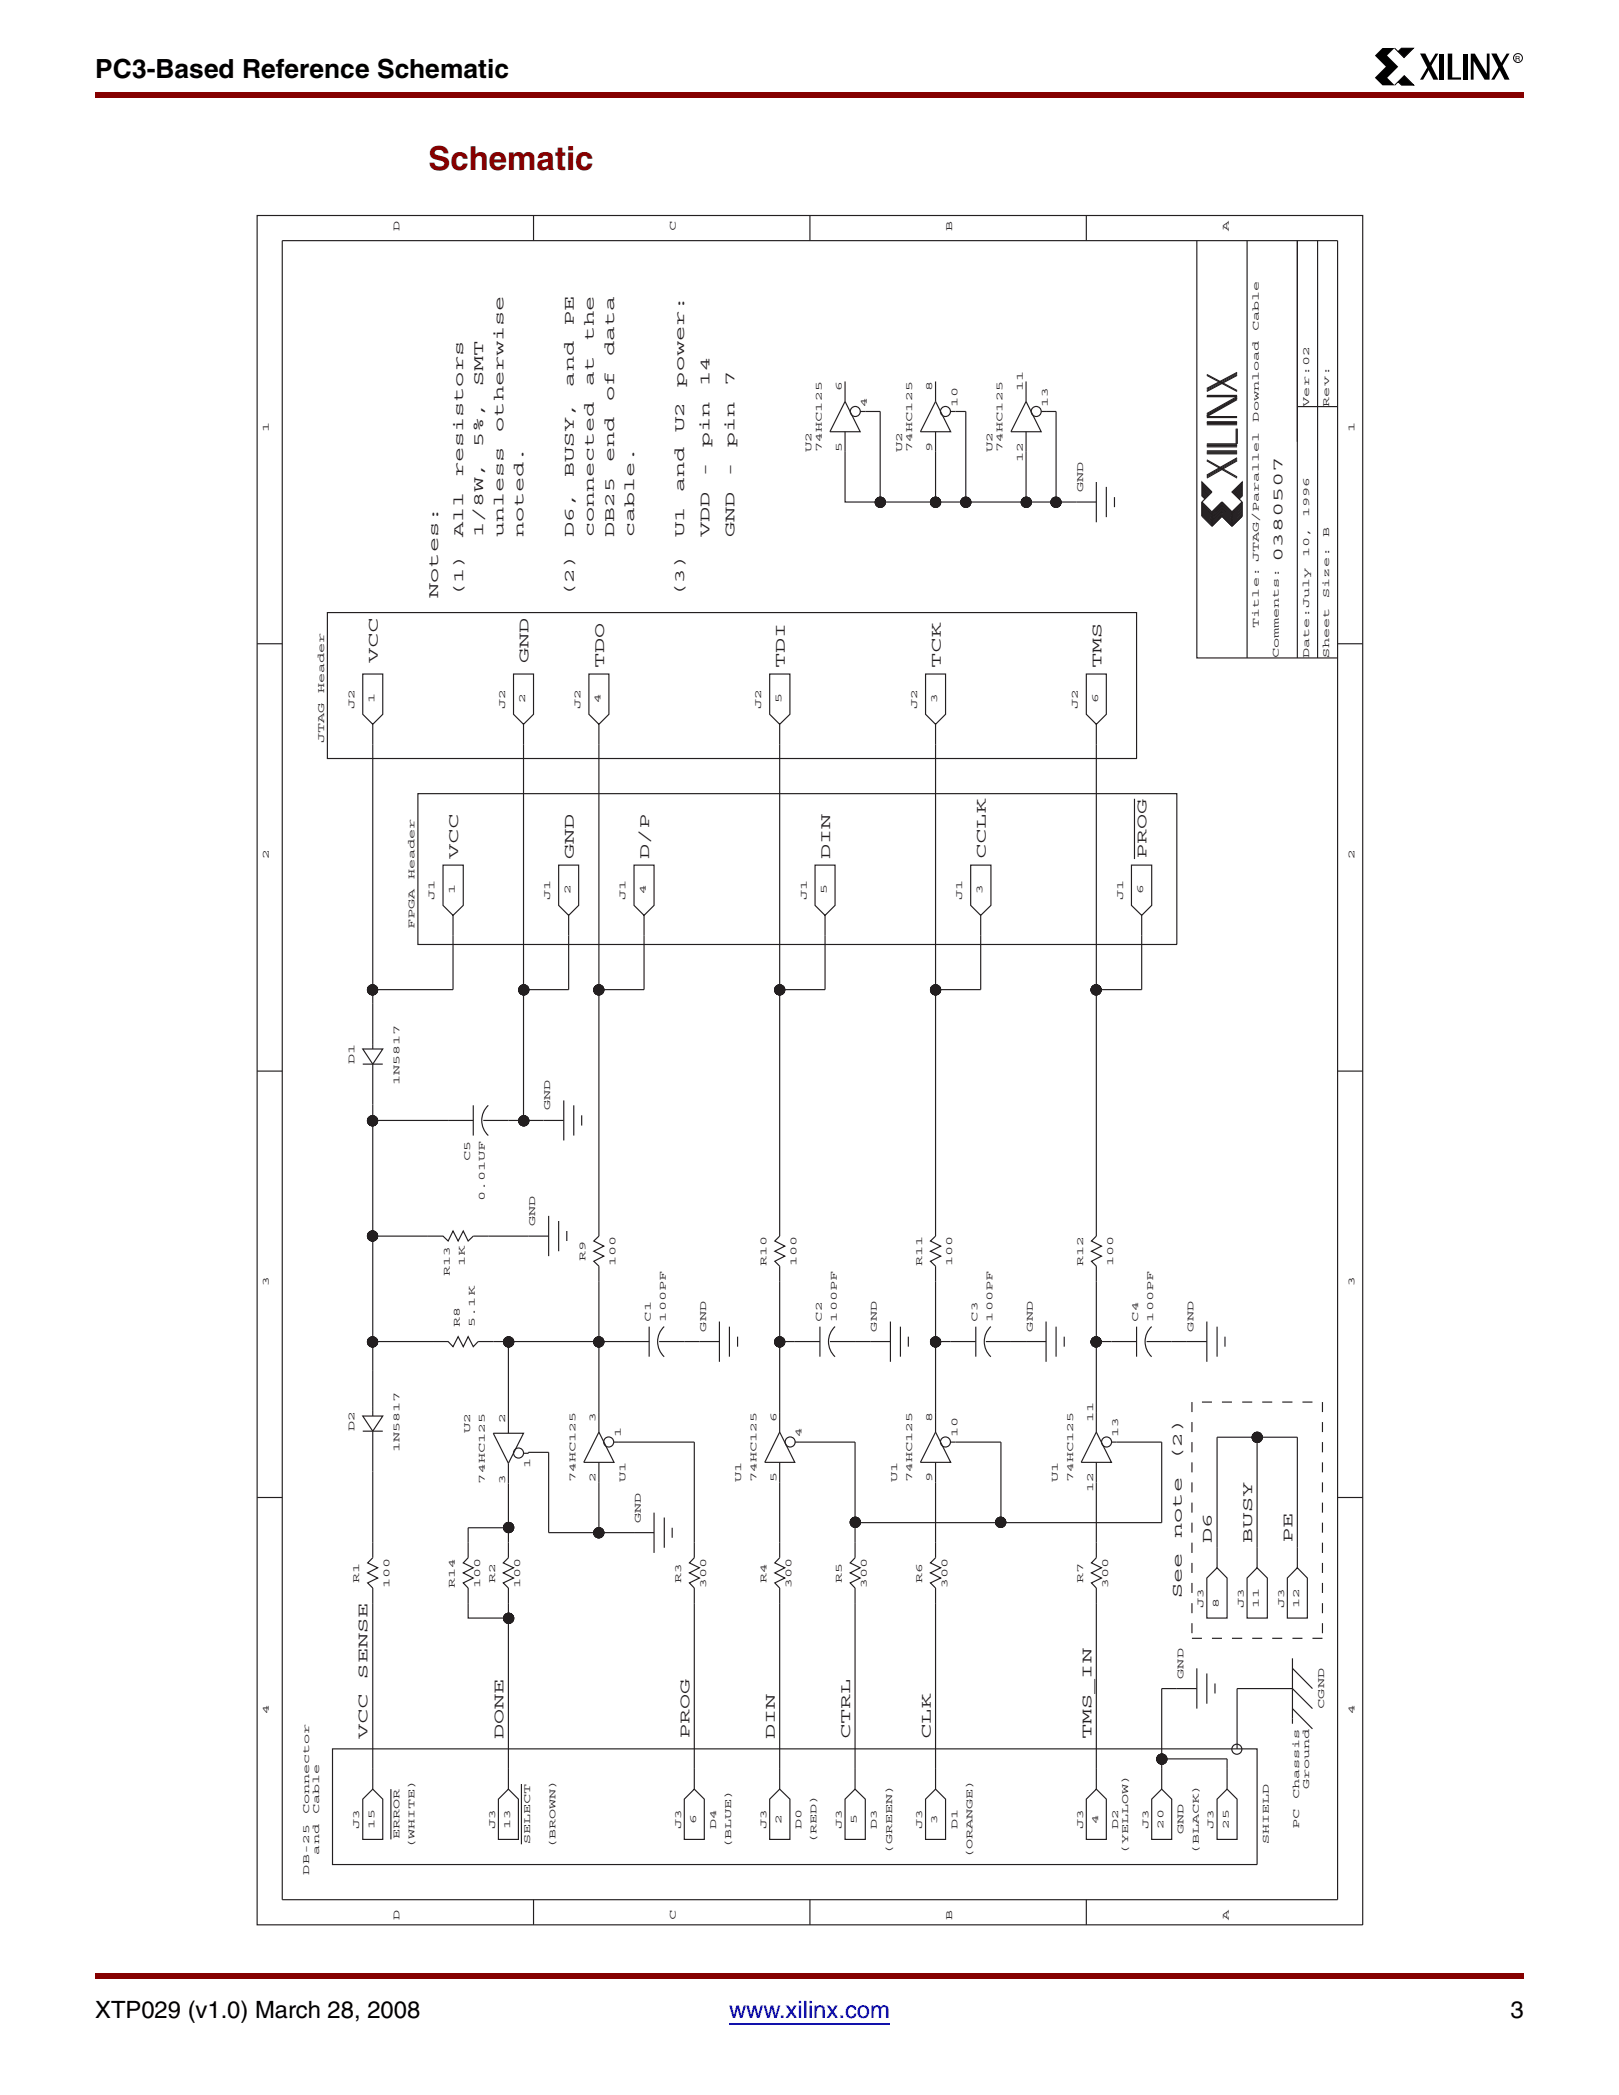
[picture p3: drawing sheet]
<svg xmlns="http://www.w3.org/2000/svg" width="216mm" height="279mm" viewBox="0 0 216 279" stroke-linecap="round" stroke-linejoin="round" font-family="sans-serif">
<g fill="#850000">
<path d="M12.7 12.4h190.5v.7h-190.5z"/>
<path d="M12.7 263.2h190.5v.7h-190.5z"/>
</g>
<path d="M12.7 267.1h190.5v9.8h-190.5z" fill="#fff"/>
<path d="M97.2 269.9h21.5" fill="none" stroke="#00f" stroke-width=".17"/>
<path d="M183.1 6.4h20.1v5.2h-20.1z" fill="#fff"/>
<path d="M183.3 7.4l1.1-1h1.6l-1 1 1.5 1.5-1.5 1.5 1 1h-1.6l-1.1-1 1.5-1.5zM189.4 7.1h.7l1.7 3.5h-.7zM191.4 7.1h.4l-2 3.5h-.4zM192 7.2h.6v3.4h-.6zM193.1 7.1h.6v3.2h1.1v.3h-1.7zM195.1 7.2h.6v3.4h-.6zM196.1 7.2h.6l1.6 2.6v-2.7h.3v3.5h-.6l-1.5-2.5v2.5h-.4zM198.9 7.1h.7l1.7 3.5h-.7zM200.9 7.1h.4l-2 3.5h-.4z" fill="#000"/>
<path d="M186 6.4l.4 .5 .5-.5h1.6l-1.3 1.3zM186.4 10.9l-.4 .5 1.3-1.3 1.2 1.3h-1.6z" fill="#000" stroke="#000" stroke-width=".13"/>
<circle cx="202.4" cy="7.7" r=".59" fill="none" stroke="#000" stroke-width=".13"/>
<path d="M34.2 28.6h147.7v228.2h-147.7z" fill="#fff"/>
<g fill="none" stroke="#231f20" stroke-width=".16">
<path d="M34.3 28.7h147.4v228h-147.4zM115.4 54.9h2v12.1M127.4 54.9h1.4v12.1M139.5 54.9h1.3v12.1M112.7 60.2v6.8h4.7M117.4 67h7.4M124.8 60.2v6.8h4M128.8 67h8M136.8 60.2v6.8h4M140.8 67h2.7M48.4 188.9h2.6l-1.3 2zM48.4 190.9h2.6"/>
<path d="M49.7 182.8v6.1M49.7 190.9v14.8"/>
<circle cx="136.9" cy="67" r=".67"/>
</g>
<circle cx="136.9" cy="67" r=".67" fill="#231f20"/>
<g fill="none" stroke="#231f20" stroke-width=".16">
<circle cx="124.8" cy="67" r=".67"/>
<circle cx="136.9" cy="67" r=".67"/>
</g>
<circle cx="124.8" cy="67" r=".67" fill="#231f20"/>
<g fill="none" stroke="#231f20" stroke-width=".16">
<circle cx="117.4" cy="67" r=".67"/>
<circle cx="124.8" cy="67" r=".67"/>
</g>
<circle cx="117.4" cy="67" r=".67" fill="#231f20"/>
<g fill="none" stroke="#231f20" stroke-width=".16">
<circle cx="117.4" cy="67" r=".67"/>
<circle cx="128.8" cy="67" r=".67"/>
</g>
<circle cx="128.8" cy="67" r=".67" fill="#231f20"/>
<g fill="none" stroke="#231f20" stroke-width=".16">
<circle cx="128.8" cy="67" r=".67"/>
<circle cx="140.8" cy="67" r=".67"/>
</g>
<circle cx="140.8" cy="67" r=".67" fill="#231f20"/>
<g fill="none" stroke="#231f20" stroke-width=".16">
<path d="M124.8 50.9v2.6M124.8 53.5l2 4.1h-4.1zM124.8 57.6v2.6M126.8 54.9h.6M136.8 50.9v2.6M136.8 53.5l2 4.1h-4zM136.8 57.6v2.6M138.8 54.9h.7M69.8 99.3v32.7M69.8 132v17.4h2.7M75.8 124.8v7.2h-6M67.8 149.4h2"/>
<circle cx="126.1" cy="54.9" r=".67"/>
<circle cx="138.2" cy="54.9" r=".67"/>
<circle cx="140.8" cy="67" r=".67"/>
<circle cx="69.8" cy="132" r=".67"/>
</g>
<circle cx="69.8" cy="132" r=".67" fill="#231f20"/>
<g fill="none" stroke="#231f20" stroke-width=".16">
<circle cx="69.8" cy="132" r=".67"/>
<circle cx="69.8" cy="149.5" r=".67"/>
</g>
<circle cx="69.8" cy="149.5" r=".67" fill="#231f20"/>
<g fill="none" stroke="#231f20" stroke-width=".16">
<path d="M79.9 99.3v63.5M85.9 124.8v7.2h-6"/>
<circle cx="79.9" cy="132" r=".67"/>
<circle cx="69.8" cy="149.5" r=".67"/>
</g>
<circle cx="79.9" cy="132" r=".67" fill="#231f20"/>
<g fill="none" stroke="#231f20" stroke-width=".16">
<path d="M104 99.3v63.5M110 124.8v7.2h-6"/>
<circle cx="79.9" cy="132" r=".67"/>
<circle cx="104" cy="132" r=".67"/>
</g>
<circle cx="104" cy="132" r=".67" fill="#231f20"/>
<g fill="none" stroke="#231f20" stroke-width=".16">
<path d="M124.8 99.3v63.5M130.8 124.8v7.2h-6"/>
<circle cx="104" cy="132" r=".67"/>
<circle cx="124.8" cy="132" r=".67"/>
</g>
<circle cx="124.8" cy="132" r=".67" fill="#231f20"/>
<g fill="none" stroke="#231f20" stroke-width=".16">
<path d="M146.2 99.3v63.5M152.2 124.8v7.2h-6"/>
<circle cx="124.8" cy="132" r=".67"/>
<circle cx="146.2" cy="132" r=".67"/>
</g>
<circle cx="146.2" cy="132" r=".67" fill="#231f20"/>
<g fill="none" stroke="#231f20" stroke-width=".16">
<path d="M67.8 197.9v5.8M62.4 205.7v-2h5.4v2"/>
<circle cx="146.2" cy="132" r=".67"/>
<circle cx="67.8" cy="203.7" r=".67"/>
</g>
<circle cx="67.8" cy="203.7" r=".67" fill="#231f20"/>
<g fill="none" stroke="#231f20" stroke-width=".16">
<path d="M65.8 178.9h2M67.8 178.9h15.4M67.8 178.9v9.5M79.9 170.9v17.4"/>
<circle cx="67.8" cy="179" r=".67"/>
<circle cx="67.8" cy="203.7" r=".67"/>
</g>
<circle cx="67.8" cy="179" r=".67" fill="#231f20"/>
<g fill="none" stroke="#231f20" stroke-width=".16">
<circle cx="67.8" cy="179" r=".67"/>
<circle cx="79.9" cy="179" r=".67"/>
</g>
<circle cx="79.9" cy="179" r=".67" fill="#231f20"/>
<g fill="none" stroke="#231f20" stroke-width=".16">
<path d="M154.9 234.6h8.7v1.3M156.9 225.2h-2v10.7M165 225.2v8"/>
<circle cx="79.9" cy="179" r=".67"/>
<circle cx="154.9" cy="234.6" r=".67"/>
<circle cx="164.9" cy="233.3" r=".67"/>
</g>
<circle cx="154.9" cy="234.6" r=".67" fill="#231f20"/>
<g fill="none" stroke="#231f20" stroke-width=".16">
<path d="M151.3 106.5v8.1M75.8 122.1l-1.3-1.4v-5.3h2.7v5.3l-1.4 1.4v2.7M152.2 122.1l-1.3-1.4v-5.3h2.7v5.3l-1.4 1.4v2.7M104 170.9v8h2M104 178.9v9.4M82.5 192.3h10.1v13.4M159 187v1.3M159 189.7v1.3M159 192.3v1.4M159 195v1.4M159 197.7v1.3M160.3 187h1.3"/>
<path d="M163 187h1.3M165.7 187h1.3M168.3 187h1.4M173.7 187h1.3M176.4 187v1.3M176.4 189.7v1.3M176.4 192.3v1.4M176.4 195v1.4M176.4 197.7v1.3M124.8 213.8v22.1M159 218.5h1.3M159 200.4v1.3"/>
<path d="M159 203.1v1.3M159 205.7v1.4M159 208.4v1.4M159 211.1v1.3M159 213.8v1.3M159 216.5v1.3M164.3 218.5h1.4M167 218.5h1.3M169.7 218.5h1.3M172.4 218.5h1.3M175 218.5h1.4M176.4 200.4v1.3"/>
<path d="M176.4 203.1v1.3M176.4 205.7v1.4M176.4 208.4v1.4M176.4 211.1v1.3M176.4 213.8v1.3M176.4 216.5v1.3M67.8 235.9v2.7l1.3 1.3v5.4h-2.6v-5.4l1.3-1.3"/>
<circle cx="104" cy="179" r=".67"/>
<circle cx="154.9" cy="234.6" r=".67"/>
</g>
<circle cx="104" cy="179" r=".67" fill="#231f20"/>
<g fill="none" stroke="#231f20" stroke-width=".16">
<path d="M91.3 178.9h2M114 178.9h2M124.8 170.9v17.4M124.8 178.9h2M134.8 178.9h2"/>
<circle cx="104" cy="179" r=".67"/>
<circle cx="124.8" cy="179" r=".67"/>
</g>
<circle cx="124.8" cy="179" r=".67" fill="#231f20"/>
<g fill="none" stroke="#231f20" stroke-width=".16">
<path d="M146.2 178.9h2M146.2 170.9v17.4M156.3 178.9h2"/>
<circle cx="124.8" cy="179" r=".67"/>
<circle cx="146.2" cy="179" r=".67"/>
</g>
<circle cx="146.2" cy="179" r=".67" fill="#231f20"/>
<g fill="none" stroke="#231f20" stroke-width=".16">
<path d="M49.7 96.6l-1.3-1.3v-5.4h2.6v5.4l-1.3 1.3v2.7M69.8 96.6l-1.3-1.3v-5.4h2.6v5.4l-1.3 1.3v2.7M79.9 96.6l-1.4-1.3v-5.4h2.7v5.4l-1.3 1.3v2.7M104 96.6l-1.4-1.3v-5.4h2.7v5.4l-1.3 1.3v2.7M124.8 96.6l-1.4-1.3v-5.4h2.7v5.4l-1.3 1.3v2.7M146.2 96.6l-1.3-1.3v-5.4h2.6v5.4l-1.3 1.3v2.7M85.9 122.1l-1.3-1.4v-5.3h2.6v5.3l-1.3 1.4v2.7M110 122.1l-1.3-1.4v-5.3h2.7v5.3l-1.4 1.4v2.7M130.8 122.1l-1.4-1.4v-5.3h2.7v5.3l-1.3 1.4v2.7M59.8 149.4h3.3M63.1 147.4v4M64.4 149.4h3.4"/>
<path d="M65.1 147.4a2.75 2.75 0 0 0 0 4M72.5 149.4h2.7M75.2 146.8v5.3M76.5 147.4v4M77.6 148.7v1.4M57.7 178.9h2.1l.6 .7 .7-1.3 .7 1.3 .6-1.3 .7 1.3 .7-.7h2M73.2 162.2v5.3M73.2 164.9h-10.1l-.7 .6-.6-1.3-.7 1.3-.7-1.3-.6 1.3-.7-.6h-2M74.5 162.8v4.1M75.6 164.2v1.3M79.9 162.8v2.1l-.7 .6 1.3 .7-1.3 .7 1.3 .6-1.3 .7 .7 .7v2M83.2 178.9h3.4"/>
<path d="M86.6 176.9v4M87.9 178.9h3.4M88.6 176.9a2.75 2.75 0 0 0 0 4M93.3 178.9h2.6M95.9 176.2v5.4M97.3 176.9v4M98.4 178.3v1.3M104 162.8v2.1l-.7 .6 1.4 .7-1.4 .7 1.4 .6-1.4 .7 .7 .7v2M106 178.9h3.3M109.3 176.9v4M110.7 178.9h3.3M111.4 176.9a2.75 2.75 0 0 0 0 4"/>
<path d="M116 178.9h2.7M118.7 176.2v5.4M120.1 176.9v4M121.1 178.3v1.3M124.8 162.8v2.1l-.7 .6 1.3 .7-1.3 .7 1.3 .6-1.3 .7 .7 .7v2M126.8 178.9h3.3M130.1 176.9v4M131.5 178.9h3.3M132.1 176.9a2.75 2.75 0 0 0 0 4M136.8 178.9h2.7M139.5 176.2v5.4M140.8 176.9v4"/>
<path d="M141.9 178.3v1.3M146.2 162.8v2.1l-.7 .6 1.4 .7-1.4 .7 1.4 .6-1.4 .7 .7 .7v2M148.2 178.9h3.4M151.6 176.9v4M152.9 178.9h3.4M153.6 176.9a2.75 2.75 0 0 0 0 4M158.3 178.9h2.6M160.9 176.2v5.4M162.3 176.9v4M163.4 178.3v1.3M104 188.3v2.7M104 195v12.8l-.7 .6 1.4 .7-1.4 .7 1.4 .7-1.4 .6 .7 .7v2"/>
<path d="M104 191l2 4h-4zM106 192.3h.7M124.8 188.3v2.7M124.8 191l2 4h-4.1zM124.8 195v12.8l-.7 .6 1.3 .7-1.3 .7 1.3 .7-1.3 .6 .7 .7v2M126.8 192.3h.6M146.2 188.3v2.7M146.2 191l2 4h-4zM146.2 195v10.7M148.2 192.3h.7M167.6 191.7v17.4l1.4 1.4v5.3h-2.7v-5.3l1.3-1.4M171 187h1.4"/>
<path d="M49.7 205.7v2.1l-.7 .6 1.4 .7-1.4 .7 1.4 .7-1.4 .6 .7 .7v2M92.6 205.7v2.1l-.7 .6 1.4 .7-1.4 .7 1.4 .7-1.4 .6 .7 .7v2M161.6 218.5h1.4M162.3 209.1l-1.4 1.4v5.3h2.7v-5.3l-1.3-1.4v-17.4h10.7v17.4l1.3 1.4v5.3h-2.6v-5.3l1.3-1.4M49.7 235.9v2.7l1.3 1.3v5.4h-2.6v-5.4l1.3-1.3M92.6 235.9v2.7l1.3 1.3v5.4h-2.6v-5.4l1.3-1.3M104 235.9v2.7l1.3 1.3v5.4h-2.7v-5.4l1.4-1.3M114 235.9v2.7l1.4 1.3v5.4h-2.7v-5.4l1.3-1.3M124.8 235.9v2.7l1.3 1.3v5.4h-2.7v-5.4l1.4-1.3M146.2 235.9v2.7l1.3 1.3v5.4h-2.6v-5.4l1.3-1.3M154.9 235.9v2.7l1.4 1.3v5.4h-2.7v-5.4l1.3-1.3M156.9 225.2h2.7"/>
<path d="M159.6 222.5v5.4M160.9 223.2v4M162 224.5v1.4M163.6 235.9v2.7l1.4 1.3v5.4h-2.7v-5.4l1.3-1.3"/>
<circle cx="146.2" cy="179" r=".67"/>
<circle cx="105.4" cy="192.3" r=".67"/>
<circle cx="126.1" cy="192.3" r=".67"/>
<circle cx="147.6" cy="192.3" r=".67"/>
<circle cx="167.7" cy="191.7" r=".67"/>
</g>
<circle cx="167.7" cy="191.7" r=".67" fill="#231f20"/>
<g fill="none" stroke="#231f20" stroke-width=".16">
<path d="M106.7 192.3h7.3v13.4M127.4 192.3h6.1v10.8M148.9 192.3h6v10.8h-40.9M146.2 205.7v2.1l-.7 .6 1.4 .7-1.4 .7 1.4 .7-1.4 .6 .7 .7v2"/>
<circle cx="167.7" cy="191.7" r=".67"/>
<circle cx="133.4" cy="203" r=".67"/>
</g>
<circle cx="133.4" cy="203" r=".67" fill="#231f20"/>
<g fill="none" stroke="#231f20" stroke-width=".16">
<circle cx="114.1" cy="203" r=".67"/>
<circle cx="133.4" cy="203" r=".67"/>
</g>
<circle cx="114.1" cy="203" r=".67" fill="#231f20"/>
<g fill="none" stroke="#231f20" stroke-width=".16">
<path d="M70.5 193.8v-.1h2.7v10.7h14M79.9 188.3v2.7M79.9 195v9.4M79.9 191l2 4h-4.1zM81.9 192.3h.6M87.2 201.7v5.4M88.6 202.4v4M89.6 203.7v1.4M114 205.7v2.1l-.6 .6 1.3 .7-1.3 .7 1.3 .7-1.3 .6 .6 .7v2"/>
<circle cx="81.2" cy="192.3" r=".67"/>
<circle cx="79.9" cy="204.4" r=".67"/>
<circle cx="114.1" cy="203" r=".67"/>
</g>
<circle cx="79.9" cy="204.4" r=".67" fill="#231f20"/>
<g fill="none" stroke="#231f20" stroke-width=".16">
<path d="M65.8 191.1h4l-2 4.1zM67.8 195.2v2.7M67.8 188.4v2.7M69.8 193.8h.7M49.7 213.8v22.1M62.4 205.7v2.1l-.6 .6 1.3 .7-1.3 .7 1.3 .7-1.3 .6 .6 .7v4h5.4M67.8 205.7v2.1l-.7 .6 1.4 .7-1.4 .7 1.4 .7-1.4 .6 .7 .7v24.1M52.1 238.6v6.7"/>
<circle cx="69.1" cy="193.8" r=".67"/>
<circle cx="67.8" cy="215.8" r=".67"/>
<circle cx="79.9" cy="204.4" r=".67"/>
</g>
<circle cx="67.8" cy="215.8" r=".67" fill="#231f20"/>
<g fill="none" stroke="#231f20" stroke-width=".16">
<path d="M112.7 50.9v2.6M112.7 53.5l2 4.1h-4zM112.7 57.6v2.6M114.7 54.9h.7M143.5 67h2.7M146.2 64.3v5.4M147.5 64.9v4.1M148.6 66.3v1.3M48.4 139.9h2.6l-1.3 2zM49.7 133.9v6M48.4 141.9h2.6M49.7 141.9v23"/>
<path d="M49.7 149.4h10.1M49.7 164.9v14h8M49.7 178.9v3.9M49.7 164.9h7.4M92.6 213.8v22.1M104 213.8v22.1M114 213.8v22.1M146.2 213.8v22.1M44.3 233.2h123.3v15.5h-123.3zM69.5 237.9v8.1M165 225.2h7.4l2.6 2.7M172.4 221.2v8.7"/>
<path d="M172.4 227.9l2.6 2.7M172.4 222.5l2.6 2.7"/>
<circle cx="114.1" cy="54.9" r=".67"/>
<circle cx="49.7" cy="149.5" r=".67"/>
<circle cx="67.8" cy="215.8" r=".67"/>
</g>
<circle cx="49.7" cy="149.5" r=".67" fill="#231f20"/>
<g fill="none" stroke="#231f20" stroke-width=".16">
<circle cx="49.7" cy="149.5" r=".67"/>
<circle cx="49.7" cy="164.8" r=".67"/>
</g>
<circle cx="49.7" cy="164.8" r=".67" fill="#231f20"/>
<g fill="none" stroke="#231f20" stroke-width=".16">
<circle cx="49.7" cy="179" r=".67"/>
<circle cx="49.7" cy="164.8" r=".67"/>
</g>
<circle cx="49.7" cy="179" r=".67" fill="#231f20"/>
<g fill="none" stroke="#231f20" stroke-width=".16">
<path d="M37.6 32.1h140.8v221.3h-140.8zM71.1 28.7v3.4M108 28.7v3.4M144.9 28.7v3.4M159.6 32.1v55.6h18.8M166.3 32.1v55.6M173 32.1v55.6M175.7 32.1v55.6M160.9 56.6h4.1M160.9 56.5h4.1M160.9 52.9h4.1l-4.1 2.3M160.9 56.4h4.1"/>
<path d="M160.9 56.2h4.1M160.9 55.7h4.1M160.9 52.7h4.1M160.9 59.6h4.1M160.9 59.4h4.1M160.9 59.3h4.1M160.9 50.1l4.1 2.1M160.9 49.9l4.1 2.2M164.8 57.2v2M165 49.9l-4.1 2.2M165 53l-4.1 2.3M165 53.1l-4.1 2.3"/>
<path d="M165 53.3l-4.1 2.3h4.1M165 50.1l-4.1 2.1M165 57.2v2h-4.1M165 49.7l-4.1 2.1M165 49.8l-4.1 2.1M173 54.2h5.4M160.3 66l.4 .4M160.3 65.9l.5 .5M160.3 68.6l1.3 1.3 1.4-1.3 1.3 1.3 1.4-1.3M160.3 65.7l.5 .6M160.3 65.6l.6 .7M160.3 65.5l.6 .6"/>
<path d="M160.3 65.3l.8 .8M160.3 65.2l.8 .8M160.3 68.7l1.3 1.4 1.4-1.4 1.3 1.4 1.4-1.4M160.3 67.9l1.3 1.3 1.4-1.3 1.3 1.3 1.4-1.3M160.3 64.7l1 1M160.3 65.1l.9 .9M160.3 64.9l.9 1M160.3 64.8l1 1.1M160.3 64.5l1.2 1.2M160.3 64.4l1.2 1.2M160.3 68.8l1.3 1.4M160.3 68l1.3 1.4 1.4-1.4 1.3 1.4 1.4-1.4"/>
<path d="M160.7 66.5l-.4-.4v-1.8l1.3 1.3-1.3 1.4v1.8M160.9 60.1h4.1M160.9 60.4h4.1M160.9 60.2h4.1M160.9 60.5h4.1M160.9 61.5l4.1 2.3M160.9 61.3l4.1 2.3M161.6 68.3l-1.3-1.3v1.8M161.6 68.3v1.9M164.3 70.2l-1.3-1.4-1.4 1.4M164.3 68.3l-1.3-1.3-1.4 1.3M164.3 68.3v1.9"/>
<path d="M165 61.5l-4.1 2.3M165 61.3l-4.1 2.3M165 61.1l-4.1 2.3M165 61.2l-4.1 2.3M165.2 66.5l.5-.4v-1.8l-1.4 1.3 1.4 1.4M165.7 64.9l-1 1M165.7 65.7l-.6 .6M165.7 66l-.5 .4M165.7 64.7l-1.1 1M165.7 64.5l-1.3 1.2M165.7 64.8l-1.1 1.1M165.7 65.1l-1 .9"/>
<path d="M165.7 65.3l-.9 .8M165.7 65.6l-.7 .7M165.7 65.9l-.6 .5M165.7 65.5l-.7 .6M165.7 64.4l-1.3 1.2M165.7 65.2l-.9 .8M165.7 67v1.8l-1.4 1.4M165.7 67.1l-1.4 1.3-1.3-1.3-1.4 1.3-1.3-1.3M165.7 67.2l-1.4 1.4-1.3-1.4-1.4 1.4-1.3-1.4M165.7 67.6l-1.4 1.4-1.3-1.4-1.4 1.4-1.3-1.4M165.7 68.4l-1.4 1.4-1.3-1.4-1.4 1.4-1.3-1.4M165.7 68.2l-1.4 1.3-1.3-1.3-1.4 1.3-1.3-1.3"/>
<path d="M165.7 68.3l-1.4 1.4-1.3-1.4-1.4 1.4-1.3-1.4M165.7 67.5l-1.4 1.3-1.3-1.3-1.4 1.3-1.3-1.3M165.7 67.4l-1.4 1.3-1.3-1.3-1.4 1.3-1.3-1.3M165.7 67.8l-1.4 1.3-1.3-1.3-1.4 1.3-1.3-1.3M165.7 67l-1.4 1.3M34.3 85.9h3.3M43.7 81.7h107.9v19.5h-107.9zM49.7 99.3v34.6M178.4 85.9h3.3M60.4 124.8v7.2h-10.7M34.3 142.8h3.3M178.4 142.8h3.3"/>
<path d="M34.3 199.7h3.3M178.4 199.7h3.3M71.1 253.4v3.3M108 253.4v3.3M144.9 253.4v3.3"/>
<circle cx="49.7" cy="132" r=".67"/>
<circle cx="49.7" cy="179" r=".67"/>
</g>
<circle cx="49.7" cy="132" r=".67" fill="#231f20"/>
<g fill="none" stroke="#231f20" stroke-width=".16">
<path d="M55.7 105.8h101.2v20.2h-101.2zM60.4 122.1l-1.3-1.4v-5.3h2.7v5.3l-1.4 1.4v2.7"/>
<circle cx="49.7" cy="132" r=".67"/>
</g>
<text font-size="4.4" fill="#850000" x="57.1" y="22.7">Schematic</text>
<text font-size="3.5" x="12.7" y="10.5">PC3-Based Reference Schematic</text>
<g font-size="3.2">
<text x="12.7" y="269.2">XTP029 (v1.0) March 28, 2008</text>
<text x="201.4" y="269.2">3</text>
</g>
<text font-size="3.2" fill="#00f" x="97.2" y="269.2">www.xilinx.com</text>
<g font-size="2" fill="#231f20">
<text x="76.5" y="43.5" transform="rotate(-90 76.5 43.5)">PE</text>
<text x="79.2" y="45.5" transform="rotate(-90 79.2 45.5)">the</text>
<text x="81.9" y="47.5" transform="rotate(-90 81.9 47.5)">data</text>
<text x="64.4" y="51.5" transform="rotate(-90 64.4 51.5)">SMT</text>
<text x="76.5" y="51.5" transform="rotate(-90 76.5 51.5)">and</text>
<text x="79.2" y="51.5" transform="rotate(-90 79.2 51.5)">at</text>
<text x="81.9" y="53.5" transform="rotate(-90 81.9 53.5)">of</text>
<text x="91.3" y="51.5" transform="rotate(-90 91.3 51.5)">power:</text>
<text x="94.6" y="51.5" transform="rotate(-90 94.6 51.5)">14</text>
<text x="98" y="51.5" transform="rotate(-90 98 51.5)">7</text>
<text x="64.4" y="59.6" transform="rotate(-90 64.4 59.6)">5%,</text>
<text x="67.1" y="57.6" transform="rotate(-90 67.1 57.6)">otherwise</text>
<text x="91.3" y="57.6" transform="rotate(-90 91.3 57.6)">U2</text>
<text x="94.6" y="59.6" transform="rotate(-90 94.6 59.6)">pin</text>
<text x="98" y="59.6" transform="rotate(-90 98 59.6)">pin</text>
<text x="61.8" y="63.6" transform="rotate(-90 61.8 63.6)">resistors</text>
<text x="76.5" y="63.6" transform="rotate(-90 76.5 63.6)">BUSY,</text>
<text x="81.9" y="61.6" transform="rotate(-90 81.9 61.6)">end</text>
<text x="91.3" y="65.6" transform="rotate(-90 91.3 65.6)">and</text>
<text x="94.6" y="63.6" transform="rotate(-90 94.6 63.6)">-</text>
<text x="98" y="63.6" transform="rotate(-90 98 63.6)">-</text>
<text x="61.8" y="71.7" transform="rotate(-90 61.8 71.7)">All</text>
<text x="64.4" y="71.6" transform="rotate(-90 64.4 71.6)">1/8W,</text>
<text x="67.1" y="71.6" transform="rotate(-90 67.1 71.6)">unless</text>
<text x="69.8" y="71.6" transform="rotate(-90 69.8 71.6)">noted.</text>
<text x="76.5" y="71.7" transform="rotate(-90 76.5 71.7)">D6,</text>
<text x="79.2" y="71.6" transform="rotate(-90 79.2 71.6)">connected</text>
<text x="81.9" y="71.6" transform="rotate(-90 81.9 71.6)">DB25</text>
<text x="84.6" y="71.6" transform="rotate(-90 84.6 71.6)">cable.</text>
<text x="91.3" y="71.7" transform="rotate(-90 91.3 71.7)">U1</text>
<text x="94.6" y="71.6" transform="rotate(-90 94.6 71.6)">VDD</text>
<text x="98" y="71.6" transform="rotate(-90 98 71.6)">GND</text>
<text x="171" y="75" transform="rotate(-90 171 75)">0380507</text>
<text x="58.4" y="79.7" transform="rotate(-90 58.4 79.7)">Notes:</text>
<text x="61.8" y="79.7" transform="rotate(-90 61.8 79.7)">(1)</text>
<text x="76.5" y="79.7" transform="rotate(-90 76.5 79.7)">(2)</text>
<text x="91.3" y="79.7" transform="rotate(-90 91.3 79.7)">(3)</text>
<text x="50.4" y="88.4" transform="rotate(-90 50.4 88.4)">VCC</text>
<text x="70.5" y="88.4" transform="rotate(-90 70.5 88.4)">GND</text>
<text x="80.5" y="89.1" transform="rotate(-90 80.5 89.1)">TDO</text>
<text x="104.7" y="89.1" transform="rotate(-90 104.7 89.1)">TDI</text>
<text x="125.4" y="89.1" transform="rotate(-90 125.4 89.1)">TCK</text>
<text x="146.9" y="89.1" transform="rotate(-90 146.9 89.1)">TMS</text>
<text x="61.1" y="114.6" transform="rotate(-90 61.1 114.6)">VCC</text>
<text x="76.5" y="114.6" transform="rotate(-90 76.5 114.6)">GND</text>
<text x="86.6" y="114.6" transform="rotate(-90 86.6 114.6)">D/P</text>
<text x="110.7" y="114.6" transform="rotate(-90 110.7 114.6)">DIN</text>
<text x="131.5" y="114.6" transform="rotate(-90 131.5 114.6)">CCLK</text>
<text x="152.9" y="114.6" transform="rotate(-90 152.9 114.6)">PROG</text>
<text x="157.6" y="195" transform="rotate(-90 157.6 195)">(2)</text>
<text x="157.6" y="205.1" transform="rotate(-90 157.6 205.1)">note</text>
<text x="161.6" y="205.7" transform="rotate(-90 161.6 205.7)">D6</text>
<text x="167" y="205.7" transform="rotate(-90 167 205.7)">BUSY</text>
<text x="172.4" y="205.7" transform="rotate(-90 172.4 205.7)">PE</text>
<text x="157.6" y="213.1" transform="rotate(-90 157.6 213.1)">See</text>
<text x="49" y="223.9" transform="rotate(-90 49 223.9)">SENSE</text>
<text x="49" y="231.9" transform="rotate(-90 49 231.9)">VCC</text>
<text x="67.1" y="231.9" transform="rotate(-90 67.1 231.9)">DONE</text>
<text x="91.9" y="231.9" transform="rotate(-90 91.9 231.9)">PROG</text>
<text x="103.3" y="231.9" transform="rotate(-90 103.3 231.9)">DIN</text>
<text x="113.4" y="231.9" transform="rotate(-90 113.4 231.9)">CTRL</text>
<text x="124.1" y="231.9" transform="rotate(-90 124.1 231.9)">CLK</text>
<text x="145.5" y="231.9" transform="rotate(-90 145.5 231.9)">TMS_IN</text>
</g>
<g font-size="1.3" fill="#231f20">
<text x="53.3" y="30.8" transform="rotate(-90 53.3 30.8)">D</text>
<text x="90.1" y="30.8" transform="rotate(-90 90.1 30.8)">C</text>
<text x="127" y="30.8" transform="rotate(-90 127 30.8)">B</text>
<text x="163.9" y="30.8" transform="rotate(-90 163.9 30.8)">A</text>
<text x="167.9" y="44.1" transform="rotate(-90 167.9 44.1)">Cable</text>
<text x="112.3" y="52.2" transform="rotate(-90 112.3 52.2)">6</text>
<text x="124.3" y="52.2" transform="rotate(-90 124.3 52.2)">8</text>
<text x="136.4" y="52.2" transform="rotate(-90 136.4 52.2)">11</text>
<text x="35.9" y="57.6" transform="rotate(-90 35.9 57.6)">1</text>
<text x="115.6" y="54.2" transform="rotate(-90 115.6 54.2)">4</text>
<text x="127.7" y="54.2" transform="rotate(-90 127.7 54.2)">10</text>
<text x="139.7" y="54.2" transform="rotate(-90 139.7 54.2)">13</text>
<text x="167.9" y="56.2" transform="rotate(-90 167.9 56.2)">Download</text>
<text x="174.6" y="54.2" transform="rotate(-90 174.6 54.2)">Ver:02</text>
<text x="177.3" y="54.2" transform="rotate(-90 177.3 54.2)">Rev:</text>
<text x="180.6" y="57.6" transform="rotate(-90 180.6 57.6)">1</text>
<text x="108.2" y="60.2" transform="rotate(-90 108.2 60.2)">U2</text>
<text x="109.6" y="60.2" transform="rotate(-90 109.6 60.2)">74HC125</text>
<text x="112.3" y="60.2" transform="rotate(-90 112.3 60.2)">5</text>
<text x="120.3" y="60.2" transform="rotate(-90 120.3 60.2)">U2</text>
<text x="121.6" y="60.2" transform="rotate(-90 121.6 60.2)">74HC125</text>
<text x="124.3" y="60.2" transform="rotate(-90 124.3 60.2)">9</text>
<text x="132.4" y="60.2" transform="rotate(-90 132.4 60.2)">U2</text>
<text x="133.7" y="60.2" transform="rotate(-90 133.7 60.2)">74HC125</text>
<text x="136.4" y="61.6" transform="rotate(-90 136.4 61.6)">12</text>
<text x="144.4" y="65.6" transform="rotate(-90 144.4 65.6)">GND</text>
<text x="174.6" y="69" transform="rotate(-90 174.6 69)">1996</text>
<text x="177.3" y="71.7" transform="rotate(-90 177.3 71.7)">B</text>
<text x="174.6" y="74.3" transform="rotate(-90 174.6 74.3)">10,</text>
<text x="167.9" y="83.7" transform="rotate(-90 167.9 83.7)">Title: JTAG/Parallel</text>
<text x="177.3" y="79.7" transform="rotate(-90 177.3 79.7)">Size:</text>
<text x="170.6" y="87.7" transform="rotate(-90 170.6 87.7)">Comments:</text>
<text x="174.6" y="87.8" transform="rotate(-90 174.6 87.8)">Date:July</text>
<text x="177.3" y="87.7" transform="rotate(-90 177.3 87.7)">Sheet</text>
<text x="43.2" y="92.4" transform="rotate(-90 43.2 92.4)">Header</text>
<text x="47.3" y="94.6" transform="rotate(-90 47.3 94.6)">J2</text>
<text x="49.9" y="93.8" transform="rotate(-90 49.9 93.8)">1</text>
<text x="67.4" y="94.6" transform="rotate(-90 67.4 94.6)">J2</text>
<text x="70" y="93.8" transform="rotate(-90 70 93.8)">2</text>
<text x="77.4" y="94.6" transform="rotate(-90 77.4 94.6)">J2</text>
<text x="80.1" y="93.8" transform="rotate(-90 80.1 93.8)">4</text>
<text x="101.5" y="94.6" transform="rotate(-90 101.5 94.6)">J2</text>
<text x="104.2" y="93.8" transform="rotate(-90 104.2 93.8)">5</text>
<text x="122.3" y="94.6" transform="rotate(-90 122.3 94.6)">J2</text>
<text x="125" y="93.8" transform="rotate(-90 125 93.8)">3</text>
<text x="143.7" y="94.6" transform="rotate(-90 143.7 94.6)">J2</text>
<text x="146.4" y="93.8" transform="rotate(-90 146.4 93.8)">6</text>
<text x="43.2" y="99.1" transform="rotate(-90 43.2 99.1)">JTAG</text>
<text x="35.9" y="114.6" transform="rotate(-90 35.9 114.6)">2</text>
<text x="55.3" y="117.2" transform="rotate(-90 55.3 117.2)">Header</text>
<text x="60.7" y="119.3" transform="rotate(-90 60.7 119.3)">1</text>
<text x="76.1" y="119.3" transform="rotate(-90 76.1 119.3)">2</text>
<text x="86.1" y="119.3" transform="rotate(-90 86.1 119.3)">4</text>
<text x="110.2" y="119.3" transform="rotate(-90 110.2 119.3)">5</text>
<text x="131" y="119.3" transform="rotate(-90 131 119.3)">3</text>
<text x="152.5" y="119.3" transform="rotate(-90 152.5 119.3)">6</text>
<text x="180.6" y="114.6" transform="rotate(-90 180.6 114.6)">2</text>
<text x="55.3" y="123.9" transform="rotate(-90 55.3 123.9)">FPGA</text>
<text x="58" y="120.1" transform="rotate(-90 58 120.1)">J1</text>
<text x="73.4" y="120.1" transform="rotate(-90 73.4 120.1)">J1</text>
<text x="83.4" y="120.1" transform="rotate(-90 83.4 120.1)">J1</text>
<text x="107.6" y="120.1" transform="rotate(-90 107.6 120.1)">J1</text>
<text x="128.3" y="120.1" transform="rotate(-90 128.3 120.1)">J1</text>
<text x="149.8" y="120.1" transform="rotate(-90 149.8 120.1)">J1</text>
<text x="47.3" y="141.9" transform="rotate(-90 47.3 141.9)">D1</text>
<text x="53.3" y="144.7" transform="rotate(-90 53.3 144.7)">1N5817</text>
<text x="73.4" y="148.1" transform="rotate(-90 73.4 148.1)">GND</text>
<text x="62.7" y="154.8" transform="rotate(-90 62.7 154.8)">C5</text>
<text x="64.7" y="160.2" transform="rotate(-90 64.7 160.2)">0.01UF</text>
<text x="71.4" y="163.5" transform="rotate(-90 71.4 163.5)">GND</text>
<text x="35.9" y="171.6" transform="rotate(-90 35.9 171.6)">3</text>
<text x="60" y="170.2" transform="rotate(-90 60 170.2)">R13</text>
<text x="62" y="168.9" transform="rotate(-90 62 168.9)">1K</text>
<text x="78.1" y="168.2" transform="rotate(-90 78.1 168.2)">R9</text>
<text x="82.1" y="168.9" transform="rotate(-90 82.1 168.9)">100</text>
<text x="102.2" y="168.9" transform="rotate(-90 102.2 168.9)">R10</text>
<text x="106.2" y="168.9" transform="rotate(-90 106.2 168.9)">100</text>
<text x="123" y="168.9" transform="rotate(-90 123 168.9)">R11</text>
<text x="127" y="168.9" transform="rotate(-90 127 168.9)">100</text>
<text x="144.4" y="168.9" transform="rotate(-90 144.4 168.9)">R12</text>
<text x="148.4" y="168.9" transform="rotate(-90 148.4 168.9)">100</text>
<text x="180.6" y="171.6" transform="rotate(-90 180.6 171.6)">3</text>
<text x="61.3" y="176.9" transform="rotate(-90 61.3 176.9)">R8</text>
<text x="63.3" y="176.9" transform="rotate(-90 63.3 176.9)">5.1K</text>
<text x="86.8" y="176.2" transform="rotate(-90 86.8 176.2)">C1</text>
<text x="88.8" y="176.2" transform="rotate(-90 88.8 176.2)">100PF</text>
<text x="94.2" y="177.6" transform="rotate(-90 94.2 177.6)">GND</text>
<text x="109.6" y="176.2" transform="rotate(-90 109.6 176.2)">C2</text>
<text x="111.6" y="176.2" transform="rotate(-90 111.6 176.2)">100PF</text>
<text x="116.9" y="177.6" transform="rotate(-90 116.9 177.6)">GND</text>
<text x="130.3" y="176.2" transform="rotate(-90 130.3 176.2)">C3</text>
<text x="132.4" y="176.2" transform="rotate(-90 132.4 176.2)">100PF</text>
<text x="137.7" y="177.6" transform="rotate(-90 137.7 177.6)">GND</text>
<text x="151.8" y="176.2" transform="rotate(-90 151.8 176.2)">C4</text>
<text x="153.8" y="176.2" transform="rotate(-90 153.8 176.2)">100PF</text>
<text x="159.2" y="177.6" transform="rotate(-90 159.2 177.6)">GND</text>
<text x="47.3" y="190.9" transform="rotate(-90 47.3 190.9)">D2</text>
<text x="62.7" y="191.1" transform="rotate(-90 62.7 191.1)">U2</text>
<text x="67.4" y="189.8" transform="rotate(-90 67.4 189.8)">2</text>
<text x="79.4" y="189.7" transform="rotate(-90 79.4 189.7)">3</text>
<text x="82.8" y="191.7" transform="rotate(-90 82.8 191.7)">1</text>
<text x="103.5" y="189.7" transform="rotate(-90 103.5 189.7)">6</text>
<text x="106.9" y="191.7" transform="rotate(-90 106.9 191.7)">4</text>
<text x="124.3" y="189.7" transform="rotate(-90 124.3 189.7)">8</text>
<text x="127.7" y="191.7" transform="rotate(-90 127.7 191.7)">10</text>
<text x="145.8" y="189.7" transform="rotate(-90 145.8 189.7)">11</text>
<text x="149.1" y="191.7" transform="rotate(-90 149.1 191.7)">13</text>
<text x="53.3" y="193.7" transform="rotate(-90 53.3 193.7)">1N5817</text>
<text x="64.7" y="197.9" transform="rotate(-90 64.7 197.9)">74HC125</text>
<text x="67.4" y="197.9" transform="rotate(-90 67.4 197.9)">3</text>
<text x="70.7" y="195.8" transform="rotate(-90 70.7 195.8)">1</text>
<text x="76.7" y="197.7" transform="rotate(-90 76.7 197.7)">74HC125</text>
<text x="79.4" y="197.7" transform="rotate(-90 79.4 197.7)">2</text>
<text x="83.4" y="197.7" transform="rotate(-90 83.4 197.7)">U1</text>
<text x="98.9" y="197.7" transform="rotate(-90 98.9 197.7)">U1</text>
<text x="100.9" y="197.7" transform="rotate(-90 100.9 197.7)">74HC125</text>
<text x="103.5" y="197.7" transform="rotate(-90 103.5 197.7)">5</text>
<text x="119.6" y="197.7" transform="rotate(-90 119.6 197.7)">U1</text>
<text x="121.6" y="197.7" transform="rotate(-90 121.6 197.7)">74HC125</text>
<text x="124.3" y="197.7" transform="rotate(-90 124.3 197.7)">9</text>
<text x="141.1" y="197.7" transform="rotate(-90 141.1 197.7)">U1</text>
<text x="143.1" y="197.7" transform="rotate(-90 143.1 197.7)">74HC125</text>
<text x="85.5" y="203.1" transform="rotate(-90 85.5 203.1)">GND</text>
<text x="145.8" y="199" transform="rotate(-90 145.8 199)">12</text>
<text x="47.9" y="211.1" transform="rotate(-90 47.9 211.1)">R1</text>
<text x="51.9" y="211.8" transform="rotate(-90 51.9 211.8)">100</text>
<text x="60.7" y="211.8" transform="rotate(-90 60.7 211.8)">R14</text>
<text x="64" y="211.8" transform="rotate(-90 64 211.8)">100</text>
<text x="66" y="211.1" transform="rotate(-90 66 211.1)">R2</text>
<text x="69.4" y="211.8" transform="rotate(-90 69.4 211.8)">100</text>
<text x="90.8" y="211.1" transform="rotate(-90 90.8 211.1)">R3</text>
<text x="94.2" y="211.8" transform="rotate(-90 94.2 211.8)">300</text>
<text x="102.2" y="211.1" transform="rotate(-90 102.2 211.1)">R4</text>
<text x="105.6" y="211.8" transform="rotate(-90 105.6 211.8)">300</text>
<text x="112.3" y="211.1" transform="rotate(-90 112.3 211.1)">R5</text>
<text x="115.6" y="211.8" transform="rotate(-90 115.6 211.8)">300</text>
<text x="123" y="211.1" transform="rotate(-90 123 211.1)">R6</text>
<text x="126.3" y="211.8" transform="rotate(-90 126.3 211.8)">300</text>
<text x="144.4" y="211.1" transform="rotate(-90 144.4 211.1)">R7</text>
<text x="147.8" y="211.8" transform="rotate(-90 147.8 211.8)">300</text>
<text x="160.5" y="214.5" transform="rotate(-90 160.5 214.5)">J3</text>
<text x="162.5" y="214.5" transform="rotate(-90 162.5 214.5)">8</text>
<text x="165.9" y="214.5" transform="rotate(-90 165.9 214.5)">J3</text>
<text x="167.9" y="214.5" transform="rotate(-90 167.9 214.5)">11</text>
<text x="171.2" y="214.5" transform="rotate(-90 171.2 214.5)">J3</text>
<text x="173.3" y="214.5" transform="rotate(-90 173.3 214.5)">12</text>
<text x="157.8" y="223.9" transform="rotate(-90 157.8 223.9)">GND</text>
<text x="176.6" y="227.9" transform="rotate(-90 176.6 227.9)">CGND</text>
<text x="35.9" y="228.6" transform="rotate(-90 35.9 228.6)">4</text>
<text x="180.6" y="228.6" transform="rotate(-90 180.6 228.6)">4</text>
<text x="173.3" y="240" transform="rotate(-90 173.3 240)">Chassis</text>
<text x="174.6" y="238.6" transform="rotate(-90 174.6 238.6)">Ground</text>
<text x="41.2" y="242" transform="rotate(-90 41.2 242)">Connector</text>
<text x="42.6" y="242" transform="rotate(-90 42.6 242)">Cable</text>
<text x="47.9" y="244" transform="rotate(-90 47.9 244)">J3</text>
<text x="49.9" y="244" transform="rotate(-90 49.9 244)">15</text>
<text x="53.3" y="245.3" transform="rotate(-90 53.3 245.3)">ERROR</text>
<text x="66" y="244" transform="rotate(-90 66 244)">J3</text>
<text x="68" y="244" transform="rotate(-90 68 244)">13</text>
<text x="70.7" y="246" transform="rotate(-90 70.7 246)">SELECT</text>
<text x="90.8" y="244" transform="rotate(-90 90.8 244)">J3</text>
<text x="92.8" y="243.3" transform="rotate(-90 92.8 243.3)">6</text>
<text x="95.5" y="244" transform="rotate(-90 95.5 244)">D4</text>
<text x="102.2" y="244" transform="rotate(-90 102.2 244)">J3</text>
<text x="104.2" y="243.3" transform="rotate(-90 104.2 243.3)">2</text>
<text x="106.9" y="244" transform="rotate(-90 106.9 244)">D0</text>
<text x="108.9" y="246" transform="rotate(-90 108.9 246)">(RED)</text>
<text x="112.3" y="244" transform="rotate(-90 112.3 244)">J3</text>
<text x="114.3" y="243.3" transform="rotate(-90 114.3 243.3)">5</text>
<text x="116.9" y="244" transform="rotate(-90 116.9 244)">D3</text>
<text x="123" y="244" transform="rotate(-90 123 244)">J3</text>
<text x="125" y="243.3" transform="rotate(-90 125 243.3)">3</text>
<text x="127.7" y="244" transform="rotate(-90 127.7 244)">D1</text>
<text x="144.4" y="244" transform="rotate(-90 144.4 244)">J3</text>
<text x="146.4" y="243.3" transform="rotate(-90 146.4 243.3)">4</text>
<text x="149.1" y="244" transform="rotate(-90 149.1 244)">D2</text>
<text x="153.1" y="244" transform="rotate(-90 153.1 244)">J3</text>
<text x="155.1" y="244" transform="rotate(-90 155.1 244)">20</text>
<text x="157.8" y="244.6" transform="rotate(-90 157.8 244.6)">GND</text>
<text x="161.8" y="244" transform="rotate(-90 161.8 244)">J3</text>
<text x="163.9" y="244" transform="rotate(-90 163.9 244)">25</text>
<text x="169.2" y="246" transform="rotate(-90 169.2 246)">SHIELD</text>
<text x="173.3" y="244" transform="rotate(-90 173.3 244)">PC</text>
<text x="41.2" y="250" transform="rotate(-90 41.2 250)">DB-25</text>
<text x="42.6" y="247.3" transform="rotate(-90 42.6 247.3)">and</text>
<text x="55.3" y="246.6" transform="rotate(-90 55.3 246.6)">(WHITE)</text>
<text x="74.1" y="246.6" transform="rotate(-90 74.1 246.6)">(BROWN)</text>
<text x="97.5" y="246.6" transform="rotate(-90 97.5 246.6)">(BLUE)</text>
<text x="119" y="247.3" transform="rotate(-90 119 247.3)">(GREEN)</text>
<text x="129.7" y="248" transform="rotate(-90 129.7 248)">(ORANGE)</text>
<text x="150.4" y="247.3" transform="rotate(-90 150.4 247.3)">(YELLOW)</text>
<text x="159.9" y="247.3" transform="rotate(-90 159.9 247.3)">(BLACK)</text>
<text x="53.3" y="256" transform="rotate(-90 53.3 256)">D</text>
<text x="90.1" y="256" transform="rotate(-90 90.1 256)">C</text>
<text x="127" y="256" transform="rotate(-90 127 256)">B</text>
<text x="163.9" y="256" transform="rotate(-90 163.9 256)">A</text>
</g>
<text font-size=".9" x="202.1" y="8.1">R</text>
</svg>
